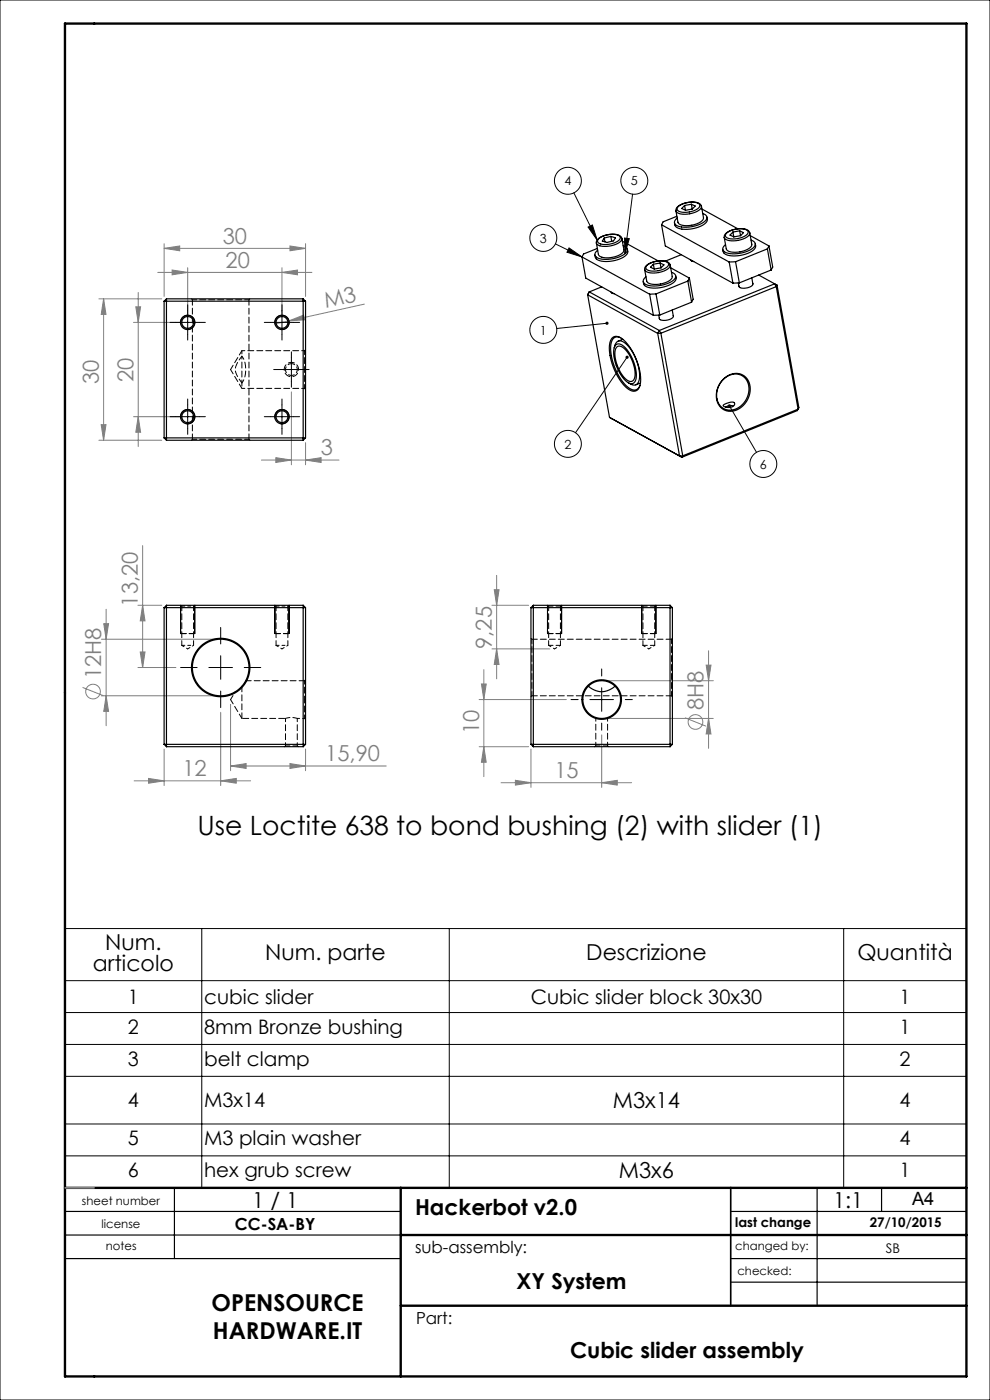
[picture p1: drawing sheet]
<svg xmlns="http://www.w3.org/2000/svg" width="210mm" height="297mm" viewBox="0 0 210 297" stroke-linecap="round" stroke-linejoin="round" font-family="sans-serif">
<g fill="none" stroke="#808080" stroke-width=".21">
<path d="M33.5 57.8h32.7M34.8 52.7l3.3-.5v1zM34.8 51.7v11.2M34.8 52.7h30M36.5 57.3l3.3 .5-3.3 .5zM39.8 56.8v10.6M59.8 57.8l3.3-.5v1zM59.8 56.8v10.6M61.5 52.2l3.3 .5-3.3 .5zM64.8 51.7v11.2M21 63.4h13.3M22 63.4v30"/>
<path d="M22 63.4l.5 3.3h-1zM28.3 68.4h10.5M28.8 65.1h1l-.5 3.3zM29.3 62v32.7M61.3 68.1l3.1-1.2 .2 1zM77.3 64.5l-19 4.2M21 93.4h13.3M21.5 90.1h1l-.5 3.3zM28.3 88.4h10.5M29.3 88.4l.5 3.3h-1zM55.5 97.6h16.4M58.5 97.1l3.3 .5-3.3 .5z"/>
<path d="M61.8 83.1v15.5M64.8 97.6l3.3-.5v1zM64.8 93.9v4.7M30.3 115.7v25.9M21.5 135.6h24.3M22 132.3h1l-.5 3.3zM22.5 129.3v24.7M29.3 128.4h5M29.7 138.3h1.1l-.5 3.3zM30.3 128.4l.5 3.3h-1.1zM104.3 128.4h7.8M104.3 137.7h12.3"/>
<path d="M104.8 125.1h1.1l-.6 3.3zM105.3 137.7l.6 3.3h-1.1zM105.3 122.1v21.9M150.3 138.1v20.7M17.5 145.8l4.5 1.8M21.5 147.6h24.3M22.5 147.6l.5 3.3h-1zM29.3 141.6h8M34.8 158.9v7.7M46.8 151.1v15.5M48.9 149.4v14.1M64.8 158.9v4.6"/>
<path d="M101.6 148.4h18.5M101.6 158.4h10.5M102.1 145.1h1l-.5 3.3zM102.6 142.1v22.7M102.6 158.4l.5 3.3h-1zM112.6 158.9v8.1M127.6 155.9v11.1M128.6 144.4h22.7M128.6 152.4h22.7M145.3 152.3l4.4 1.8M149.8 141.1h1l-.5 3.3zM150.3 152.4l.5 3.3h-1z"/>
<path d="M28.5 165.6h24.7M31.5 165.1l3.3 .5-3.3 .6zM46.8 165.6l3.3-.5v1.1zM48.9 162.5l3.3-.5v1zM48.9 162.5h33M61.5 162l3.3 .5-3.3 .5zM106.3 166h27.7M109.3 165.5l3.3 .5-3.3 .6zM127.6 166l3.3-.5v1.1z"/>
<circle cx="19.7" cy="146.7" r="1.56"/>
<circle cx="147.5" cy="153.2" r="1.56"/>
</g>
<g fill="none" stroke="#000" stroke-width=".21">
<path d="M0 0h210v297h-210zM117.8 51.7l5.7 2.8M120.7 52.6l2.8 1.9-3.2-1zM121.7 40.9l5 10M124.7 48.2l1-.5 1 3.2zM132.5 50.5l1 .1-.9 3.2zM134.2 41.2l-1.6 12.6M37.3 68.4h5M38.4 68.8a1.5 1.5 0 0 1 1.3-1.9 1.5 1.5 0 0 1 1.6 1.6 1.5 1.5 0 0 1-1.9 1.3M39.8 65.9v5M57.3 68.4h5M58.4 68.8a1.5 1.5 0 0 1 1.3-1.9 1.5 1.5 0 0 1 1.6 1.6 1.5 1.5 0 0 1-1.9 1.3"/>
<path d="M59.3 78.4h5M59.8 65.9v5M61.8 75.9v5M128.8 68.6l-10.7 1.1M133 75.8l-10.9 16M37.3 88.4h5M38.4 88.8a1.5 1.5 0 0 1 1.3-1.9 1.5 1.5 0 0 1 1.6 1.6 1.5 1.5 0 0 1-1.9 1.3M39.8 85.9v5M57.3 88.4h5M58.4 88.8a1.5 1.5 0 0 1 1.3-1.9 1.5 1.5 0 0 1 1.6 1.6 1.5 1.5 0 0 1-1.9 1.3M59.8 85.9v5M154.7 86.1l5.8 9.9"/>
<path d="M38.3 128.4v6M41.3 128.4v6M46.8 139.1v5M58.3 128.4v6M61.3 128.4v6M116.1 128.4v6M119.1 128.4v6M136.1 128.4v6M139.1 128.4v6M44.3 141.6h5M125.1 148.4h5M127.6 145.9v5"/>
<path d="M13.8 197h191.2v55h-191.2zM42.8 197v55M95.3 197v55M179 197v55M13.8 214.8h191.2M13.8 208h191.2M13.8 221.6h191.2M13.8 228.3h191.2M13.8 238.4h191.2M13.8 245.2h191.2"/>
<circle cx="120.5" cy="38.4" r="2.86"/>
<circle cx="134.6" cy="38.4" r="2.86"/>
<circle cx="115.2" cy="50.5" r="2.86"/>
<circle cx="115.2" cy="70" r="2.86"/>
<circle cx="120.5" cy="94.2" r="2.86"/>
<circle cx="161.9" cy="98.4" r="2.86"/>
</g>
<path d="M13.8 5v142M13.8 257h71.2M20 252h65M37 252v15M155 257h50M173.3 252v25M187 252v5M13.8 267h71.2M13.8 262h71.2M155 272h50M155 267h50" fill="none" stroke="#000" stroke-width=".25"/>
<path d="M155 252v25" fill="none" stroke="#000" stroke-width=".35"/>
<path d="M13.8 5h191.2v287h-191.2zM13.8 252h191.2M85 252v40M85 277h120M85 262h120" fill="none" stroke="#000" stroke-width=".5"/>
<path d="M13.8 252h6.2" fill="none" stroke="#c0c0c0" stroke-width=".25"/>
<g fill="none" stroke="#000" stroke-width=".21" stroke-dasharray="15.2 1.3 1.3 1.3">
<path d="M37.3 68.4h-1.2M39.8 65.9v-1.3M39.8 70.9v1.2M42.3 68.4h1.3M57.3 68.4h-1.2M59.3 78.4h-1.2M59.8 65.9v-1.3M59.8 70.9v1.2M61.8 75.9v-1.3M62.3 68.4h1.3M64.3 78.4h1.3M37.3 88.4h-1.2"/>
<path d="M39.8 85.9v-1.3M39.8 90.9v1.2M42.3 88.4h1.3M57.3 88.4h-1.2M59.8 85.9v-1.3M59.8 90.9v1.2M61.8 80.9v1.2M62.3 88.4h1.3M46.8 136.6v-3.5M41.8 141.6h-3.5M46.8 146.6v3.5M51.8 141.6h3.5"/>
<path d="M122.6 148.4h-1.5M127.6 143.4v-1.5M127.6 153.4v1.5M132.6 148.4h1.5"/>
</g>
<path d="M38.3 134.4h3M58.3 134.4h3M116.1 134.4h3M136.1 134.4h3" fill="none" stroke="#000" stroke-width=".21" stroke-dasharray="1.3 .6" stroke-dashoffset=".1"/>
<path d="M128.5 68.3a.34 .34 0 0 0 .1 .6 .34 .34 0 0 0 .5-.4l-.3 .1 .3-.1-.2-.2zM120.7 52.6l2.8 1.9-3.2-1zM124.7 48.2l1-.5 1 3.2zM132.5 50.5l1 .1-.9 3.2zM132.7 75.6a.34 .34 0 0 0 .1 .5 .34 .34 0 0 0 .5-.1 .34 .34 0 0 0-.1-.5l-.2 .3 .2-.3zM154.5 85.9a.34 .34 0 0 0 .1 .5 .34 .34 0 0 0 .5-.3 .34 .34 0 0 0-.5-.3l.1 .3z" fill="#000"/>
<g fill="#808080">
<path d="M61.3 68.1l3.1-1.2 .2 1z"/>
<path d="M46.8 165.6l3.3-.5v1.1zM31.5 165.1l3.3 .5-3.3 .6zM61.5 162l3.3 .5-3.3 .5zM48.9 162.5l3.3-.5v1zM61.5 52.2l3.3 .5-3.3 .5zM34.8 52.7l3.3-.5v1zM127.6 166l3.3-.5v1.1zM109.3 165.5l3.3 .5-3.3 .6z"/>
<path d="M36.5 57.3l3.3 .5-3.3 .5zM59.8 57.8l3.3-.5v1zM58.5 97.1l3.3 .5-3.3 .5zM64.8 97.6l3.3-.5v1z"/>
<path d="M29.7 138.3h1.1l-.5 3.3zM30.3 128.4l.5 3.3h-1.1zM105.3 137.7l.6 3.3h-1.1zM104.8 125.1h1.1l-.6 3.3z"/>
<path d="M22 132.3h1l-.5 3.3zM22.5 147.6l.5 3.3h-1zM22 63.4l.5 3.3h-1zM21.5 90.1h1l-.5 3.3zM28.8 65.1h1l-.5 3.3zM29.3 88.4l.5 3.3h-1zM149.8 141.1h1l-.5 3.3zM150.3 152.4l.5 3.3h-1zM102.1 145.1h1l-.5 3.3zM102.6 158.4l.5 3.3h-1z"/>
</g>
<g fill="none" stroke="#000" stroke-width=".25">
<path d="M123.5 54.5l14.3 7.9M123.5 54.5l.8 4.5 14.3 7.9M126.5 51.6a2.27 2.27 0 0 0 2.6 .6 3.4 3.4 0 0 0 2.8-1.4v-.2l.4 2.4a1.46 1.46 0 0 1-1.2 1.2 4.4 4.4 0 0 1-4.1 0zM126.7 52.7l-2.9 1.2-.3 .6M127.1 50.6a4.4 4.4 0 0 1 4.3-.5l.1 .1a1.31 1.31 0 0 1-1.2 1.3 3.8 3.8 0 0 1-3.5-.1v-.5zM128.2 50.5l.1 .8M129.6 50.2l1 .2-.5 .7-1.3 .3-1-.3 .4-.6M129.6 50.2l-1.4 .3M129.6 50.2l.2 1M131.9 50.6a1.97 1.97 0 0 0-2.4-.9 3.5 3.5 0 0 0-3 1.6v.3M132 51.2l7.6 4.2M132.2 52.1a.93 .93 0 0 1 .9 .8 .93 .93 0 0 1-.7 1.1 6.7 6.7 0 0 1-5.8 .6 .85 .85 0 0 1-.4-.8 .85 .85 0 0 1 .6-.7"/>
<path d="M133.1 52.9a1.33 1.33 0 0 1-.9 1.7 6.6 6.6 0 0 1-5.5 .5l-.3-.3-.2-.7M137.2 56.3a4.7 4.7 0 0 1 4.7-.5 .8 .8 0 0 1 .2 .8 .8 .8 0 0 1-.6 .6 5.1 5.1 0 0 1-4.5 .3 .78 .78 0 0 1 .2-1.2zM137.2 56.3a4.2 4.2 0 0 1 4.5-.5 1.07 1.07 0 0 1-1 1.3 3.6 3.6 0 0 1-3.7-.1v-.3zM138.6 56.1l-.6 .6 .8 .4M138.6 56.1l.2 1M140 55.8l.8 .4-.6 .6-1.4 .3M140 55.8l-1.4 .3M140 55.8l.2 1M140.3 47.7l14.4 7.9M140.3 47.7l.8 4.5 14.4 7.9M142.2 56.2l.4 2.4a1.52 1.52 0 0 1-1.3 1.3 4.2 4.2 0 0 1-4-.1l-.6-2.6M142.3 56.8l3.9 2.2"/>
<path d="M142.4 57.8a.93 .93 0 0 1 .9 .8 .93 .93 0 0 1-.6 1 6.7 6.7 0 0 1-5.9 .7 .85 .85 0 0 1-.4-.9 .85 .85 0 0 1 .6-.7M143.3 58.5a1.33 1.33 0 0 1-.9 1.7 6.6 6.6 0 0 1-5.5 .5l-.3-.3-.2-.7M143.6 45.9l-2.9 1.2-.4 .6M143.9 43.9a4.2 4.2 0 0 1 4.5-.6 1.07 1.07 0 0 1-1.1 1.3 3.6 3.6 0 0 1-3.6-.1l-.1-.3zM144.5 54l-3.4 1.4M145.2 43.6l-.6 .6 .8 .4M145.2 43.6l.2 1M145.9 59.6l-6.7 2.8M145.9 59.6l.8 4.5M146.2 59l-.3 .6M146.2 59l.8 4.5-.3 .6M146.5 55.1l.2 .3 .5 .1"/>
<path d="M146.7 43.3l.8 .4-.6 .7M146.7 43.3l-1.5 .3M146.7 43.3l.1 1.1M146.9 44.4l-1.5 .2M148.8 43.8a1.91 1.91 0 0 0-2.3-.9 3.6 3.6 0 0 0-3.1 1.5v.3M148.8 43.8l.4 2.4a1.52 1.52 0 0 1-1.3 1.2 4.2 4.2 0 0 1-4 0l-.5-2.7M148.8 43.8a1.53 1.53 0 0 1-1.3 1.2 4.2 4.2 0 0 1-4-.1l-.1-.2M148.9 44.3l7.6 4.2M149.1 45.3a.9 .9 0 0 1 .9 .7 .9 .9 0 0 1-.6 1 6.5 6.5 0 0 1-6 .7 .86 .86 0 0 1 .3-1.4M150 46a1.42 1.42 0 0 1-1.1 1.8 6.4 6.4 0 0 1-5.4 .4l-.3-.3-.1-.6M154.1 49.5a4.2 4.2 0 0 1 4.5-.5 1.07 1.07 0 0 1-1 1.3 3.6 3.6 0 0 1-3.7-.1v-.4zM154.7 55.6l.8 4.5"/>
<path d="M155.5 49.2l-.6 .7 .8 .4 1.4-.3M155.5 49.2l.1 1M156 55.5l-1.3 .1M156 55.5l.8 4.5M156.9 49l.8 .4-.6 .6M156.9 49l-1.4 .2M156.9 49l.2 1M159 49.4a1.92 1.92 0 0 0-2.3-.9 3.6 3.6 0 0 0-3.1 1.5v.4M159 49.4l.5 2.4a1.52 1.52 0 0 1-1.3 1.3 4.2 4.2 0 0 1-4.1-.1l-.5-2.6M159 49.4a1.53 1.53 0 0 1-1.3 1.3 4.2 4.2 0 0 1-4-.1l-.1-.2M159.1 50l4 2.2M159.3 50.9a.93 .93 0 0 1 .9 .9 .93 .93 0 0 1-.7 1 6.7 6.7 0 0 1-5.8 .6 .85 .85 0 0 1-.4-.8 .85 .85 0 0 1 .6-.7"/>
<path d="M159.5 58.9l.2 1.3M160.2 51.7a1.33 1.33 0 0 1-.9 1.7 6.6 6.6 0 0 1-5.5 .5l-.3-.3-.2-.7M160.9 58.3l3.9 2.2M162.8 52.8l-6.8 2.7M162.8 52.8l.8 4.5M163.1 52.2l-.3 .6M163.1 52.2l.8 4.5-.3 .6M163.6 57.3l-6.8 2.7M34.8 63.9v29M34.8 63.9h30M35.3 63.4v30M35.3 63.4h29"/>
<path d="M35.3 63.4l-.5 .5M64.3 63.4v30M64.3 63.4l.5 .5M64.8 63.9v29M124.7 62.5l14.8 8.2M124.7 62.5l4.6 26 15.3 8.5M125 61.9l14.9 8.2M125 61.9l-.3 .6M127.6 60.9l-2.6 1M129.6 61.9l.2 .3 .5 .1M129.8 71.7a1.58 1.58 0 0 1 2.3 .2 12 12 0 0 1 3.6 9.9 1.39 1.39 0 0 1-.9 1.1 1.39 1.39 0 0 1-1.4-.3 11.8 11.8 0 0 1-4-10zM130.3 73.8l.2-.6a1.2 1.2 0 0 1 .9-.9 1.2 1.2 0 0 1 1.2 .5 9.6 9.6 0 0 1 2.9 7.9 1.09 1.09 0 0 1-1.7 .8l-.5-.3"/>
<path d="M130.6 73.2a1.35 1.35 0 0 1 1.9 .5 8.8 8.8 0 0 1 2.4 6.8 1.04 1.04 0 0 1-.8 .9 1.04 1.04 0 0 1-1.1-.4 8.5 8.5 0 0 1-2.7-7.3zM130.8 73.7a1.17 1.17 0 0 1 1.8 .4 7.4 7.4 0 0 1 1.9 6.3 .97 .97 0 0 1-1.6 .1 7.4 7.4 0 0 1-2.3-6.6zM131.7 71.7a1.38 1.38 0 0 0-1.5 0 1.38 1.38 0 0 0-.6 1.3 11.5 11.5 0 0 0 4 9.4 1.3 1.3 0 0 0 2.2-.7M132.1 72l-1 .4M137.8 62.4l.8 4.5M139.2 62.4h-1.4M139.2 62.4l.8 4.4M139.5 70.7l4.6 26M139.7 66.8l.2 .8M139.9 70.1l.3 .6M139.9 70.1l-.4 .6M140 66.8l-1.4 .1"/>
<path d="M140.2 70.7h-.7M140.2 70.7l4.6 26M142.6 65.8l.2 1.3M142.8 66.9a.78 .78 0 0 1-.9 .9 1.56 1.56 0 0 1-2.1-.3M146.7 64.1l-6.7 2.7M156.6 60l.1 .8M156.8 60l-1.3 .1M159.7 60.1a.78 .78 0 0 1-.9 .9 1.56 1.56 0 0 1-2.1-.3v-.1M164.7 60.8l-.4-.6-24.4 9.9M164.7 60.8l-24.5 9.9M164.7 60.8l4.6 26M164.8 60.5l-.1 .3"/>
<path d="M164.8 60.5l4.7 26-.2 .3M34.8 92.9h30M34.8 92.9l.5 .5M35.3 93.4h29M64.8 92.9l-.5 .5M135.9 81.2l-1 .4M144.1 96.7l.5 .3M144.8 96.7h-.7M144.8 96.7l-.2 .3M153.4 80.5a3.2 3.2 0 0 1 5.5 .6 4.7 4.7 0 0 1-4.3 6.1 3.4 3.4 0 0 1-2.3-5zM153.4 80.5a3 3 0 0 1 3.4-1.1 3 3 0 0 1 2.1 2.9 4.3 4.3 0 0 1-4.7 4.6 3.5 3.5 0 0 1-1.7-5.2zM153.4 85.9l1.3-.5a.77 .77 0 0 1 1.2 .3 1.63 1.63 0 0 1-2.5 .3z"/>
<path d="M155.4 86.1l-.8-.1-.7 .4M169.3 86.8l-24.5 9.9M169.3 86.8l-.2 .3-24.5 9.9M34.8 128.9v29M34.8 128.9h30M35.3 128.4v30M35.3 128.4l-.5 .5M35.3 128.4h29M64.3 128.4v30M64.3 128.4l.5 .5M64.8 128.9v29M112.6 128.9h30"/>
<path d="M112.6 128.9v29M113.1 128.4h29M113.1 128.4v30M113.1 128.4l-.5 .5M142.1 128.4v30M142.1 128.4l.5 .5M142.6 128.9v29M34.8 157.9h30M34.8 157.9l.5 .5M35.3 158.4h29M64.8 157.9l-.5 .5M112.6 157.9h30"/>
<path d="M112.6 157.9l.5 .5M113.1 158.4h29M124.8 145.6a4 4 0 0 0 5.7 0M142.6 157.9l-.5 .5"/>
<circle cx="39.8" cy="68.4" r="1.53"/>
<circle cx="39.8" cy="68.4" r="1.25"/>
<circle cx="59.8" cy="68.4" r="1.53"/>
<circle cx="59.8" cy="68.4" r="1.25"/>
<circle cx="39.8" cy="88.4" r="1.53"/>
<circle cx="39.8" cy="88.4" r="1.25"/>
<circle cx="59.8" cy="88.4" r="1.53"/>
<circle cx="59.8" cy="88.4" r="1.25"/>
<circle cx="46.8" cy="141.6" r="6.2"/>
<circle cx="46.8" cy="141.6" r="6"/>
<circle cx="127.6" cy="148.4" r="4.2"/>
<circle cx="127.6" cy="148.4" r="4"/>
</g>
<g fill="none" stroke="#000" stroke-width=".21" stroke-dasharray="1.3 .6" stroke-dashoffset=".6">
<path d="M51.3 74.4v1.2M61.8 76.9a1.52 1.52 0 0 1 1.4 2.2 1.52 1.52 0 0 1-2.6 .2 1.52 1.52 0 0 1 1-2.4h.2M51.3 81.2v1.2M38.6 128.6h1.2M38.6 136.9h1.2M39.8 128.6h1.3M39.8 136.9h1.3M58.6 128.6h1.2M58.6 136.9h1.2M59.8 128.6h1.3M59.8 136.9h1.3M60.6 152.4v5.8"/>
<path d="M63.1 158.2v-5.8"/>
</g>
<path d="M61.8 77.1a1.25 1.25 0 0 1 1.2 1.8 1.25 1.25 0 0 1-2.1 .3 1.25 1.25 0 0 1 .5-2l.4-.1M51.3 81.2a5.3 5.3 0 0 0 0-5.6M64.6 148.4v4M64.6 144.4v4M126.4 152.2v6M128.9 158.2v-6" fill="none" stroke="#000" stroke-width=".21" stroke-dasharray="1.3 .6" stroke-dashoffset=".5"/>
<path d="M40.8 63.6v29.6M52.8 93.2v-29.6M142.4 135.6h-29.6M51.3 145.6v6.8M64.6 144.4h-12.5M112.8 147.6h29.6" fill="none" stroke="#000" stroke-width=".21" stroke-dasharray="1.3 .6" stroke-dashoffset=".1"/>
<g fill="none" stroke="#000" stroke-width=".21" stroke-dasharray="1.3 .6" stroke-dashoffset=".3">
<path d="M40.8 63.6h12M51.3 75.6a4 4 0 0 0-1.3 3.5l1.3 2.1M52.8 93.2h-12M38.6 128.6v8.3M41.1 136.9v-8.3M58.6 128.6v8.3M61.1 136.9v-8.3M116.4 128.6h2.5M116.4 136.9h2.5M116.4 128.6v8.3M118.9 136.9v-8.3M136.4 128.6h2.5"/>
<path d="M136.4 136.9h2.5M136.4 128.6v8.3M138.9 136.9v-8.3M142.4 135.6v12M63.1 152.4l-1.3-.2-1.2 .2M63.1 158.2h-2.5M112.8 147.6v-12M128.9 158.2h-2.5"/>
</g>
<g fill="none" stroke="#000" stroke-width=".21" stroke-dasharray="1.3 .6">
<path d="M40.6 63.4l.2 .2M52.8 63.6l.2-.2M64.8 74.2l-.2 .2M40.8 93.2l-.2 .2M53 93.4l-.2-.2M64.6 82.4l.2 .2M38.3 128.4l.3 .2M41.1 128.6l.2-.2M58.3 128.4l.3 .2M61.1 128.6l.2-.2M112.8 135.6l-.2-.2M116.1 128.4l.3 .2"/>
<path d="M118.9 128.6l.3-.2M136.1 128.4l.3 .2M138.9 128.6l.3-.2M142.6 135.4l-.2 .2M60.6 158.2l-.3 .2M63.3 158.4l-.2-.2M64.6 152.4l.2 .2M64.8 144.2l-.2 .2M112.6 147.8l.2-.2M126.4 158.2l-.3 .2M129.2 158.4l-.3-.2M142.4 147.6l.2 .2"/>
</g>
<path d="M64.6 74.4h-13.3M51.3 81.2v-5.6M51.3 82.4h13.3M38.6 136.9l1.2 .8M39.8 137.7l1.3-.8M58.6 136.9l1.2 .8M59.8 137.7l1.3-.8M116.4 136.9l1.2 .8M117.6 137.7l1.3-.8M136.4 136.9l1.2 .8M137.6 137.7l1.3-.8" fill="none" stroke="#000" stroke-width=".21" stroke-dasharray="1.3 .6" stroke-dashoffset=".7"/>
<path d="M63.1 152.4h1.5" fill="none" stroke="#000" stroke-width=".21" stroke-dasharray="1.3 .6" stroke-dashoffset=".8"/>
<path d="M51.3 152.4h9.3" fill="none" stroke="#000" stroke-width=".21" stroke-dasharray="1.3 .6" stroke-dashoffset="-.2"/>
<path d="M49.9 146.7l-1 1.7" fill="none" stroke="#000" stroke-width=".21" stroke-dasharray="1.3 .6" stroke-dashoffset="1"/>
<path d="M48.9 78.4l2.4 4M51.3 74.4l-2.4 4M48.9 148.4l2.4 4" fill="none" stroke="#000" stroke-width=".21" stroke-dasharray="1.3 .6" stroke-dashoffset=".2"/>
<path d="M64.6 74.4v8" fill="none" stroke="#000" stroke-width=".21" stroke-dasharray="1.3 .6" stroke-dashoffset=".4"/>
<text font-size="5.6" x="41.9" y="177.2">Use Loctite 638 to bond bushing (2) with slider (1)</text>
<g font-size="4.9">
<text x="44.9" y="278">OPENSOURCE</text>
<text x="45.2" y="284">HARDWARE.IT</text>
</g>
<g font-size="4.7" fill="#808080">
<text x="47.2" y="51.7">30</text>
<text x="47.8" y="56.8">20</text>
<text x="69.1" y="65.4" transform="rotate(-13 69.1 65.4)">M3</text>
<text x="21" y="81.5" transform="rotate(-90 21 81.5)">30</text>
<text x="28.3" y="81" transform="rotate(-90 28.3 81)">20</text>
<text x="68" y="96.6">3</text>
<text x="29.2" y="128.7" transform="rotate(-90 29.2 128.7)">13,20</text>
<text x="104.3" y="137.7" transform="rotate(-90 104.3 137.7)">9,25</text>
<text x="21.4" y="144.1" transform="rotate(-90 21.4 144.1)">12H8</text>
<text x="101.6" y="155.8" transform="rotate(-90 101.6 155.8)">10</text>
<text x="149.2" y="150.6" transform="rotate(-90 149.2 150.6)">8H8</text>
<text x="69" y="161.5">15,90</text>
<text x="38.7" y="164.6">12</text>
<text x="117.6" y="165">15</text>
</g>
<g font-size="4.7">
<text x="22.3" y="201.5">Num.</text>
<text x="56.2" y="203.8">Num. parte</text>
<text x="124.4" y="203.8">Descrizione</text>
<text x="181.9" y="203.8">Quantità</text>
<text x="19.7" y="206">articolo</text>
<text x="130" y="235.1">M3x14</text>
<text x="131.3" y="249.8">M3x6</text>
<text x="53.5" y="256.2">1 / 1</text>
<text x="88" y="257.8">Hackerbot v2.0</text>
<text x="176.7" y="256.3">1:1</text>
<text x="109.6" y="273.4">XY System</text>
<text x="120.9" y="288.1">Cubic slider assembly</text>
</g>
<g font-size="4.2">
<text x="27.1" y="213">1</text>
<text x="43.3" y="213">cubic slider</text>
<text x="112.6" y="213">Cubic slider block 30x30</text>
<text x="190.8" y="213">1</text>
<text x="27.1" y="219.3">2</text>
<text x="43.3" y="219.3">8mm Bronze bushing</text>
<text x="190.8" y="219.3">1</text>
<text x="27.1" y="226.1">3</text>
<text x="43.3" y="226.1">belt clamp</text>
<text x="190.8" y="226.1">2</text>
<text x="27.1" y="234.9">4</text>
<text x="43.3" y="234.9">M3x14</text>
<text x="190.8" y="234.9">4</text>
<text x="27.1" y="243">5</text>
<text x="43.3" y="243">M3 plain washer</text>
<text x="190.8" y="243">4</text>
<text x="27.1" y="249.7">6</text>
<text x="43.3" y="249.7">hex grub screw</text>
<text x="190.8" y="249.7">1</text>
</g>
<text font-size="3.9" x="193.5" y="255.7">A4</text>
<g font-size="3.5">
<text x="49.8" y="261">CC-SA-BY</text>
<text x="88" y="265.8">sub-assembly:</text>
<text x="88.3" y="280.9">Part:</text>
</g>
<g font-size="2.8">
<text x="155.9" y="260.3">last change</text>
<text x="184.5" y="260.3">27/10/2015</text>
<text x="187.9" y="265.8">SB</text>
</g>
<g font-size="2.7">
<text x="119.7" y="39.3">4</text>
<text x="133.8" y="39.3">5</text>
<text x="114.5" y="51.5">3</text>
<text x="114.5" y="71">1</text>
<text x="119.7" y="95.1">2</text>
<text x="161.2" y="99.4">6</text>
</g>
<g font-size="2.5">
<text x="17.4" y="255.5">sheet number</text>
<text x="21.5" y="260.5">license</text>
<text x="22.5" y="265.3">notes</text>
<text x="155.9" y="265.2">changed by:</text>
<text x="156.4" y="270.5">checked:</text>
</g>
</svg>
